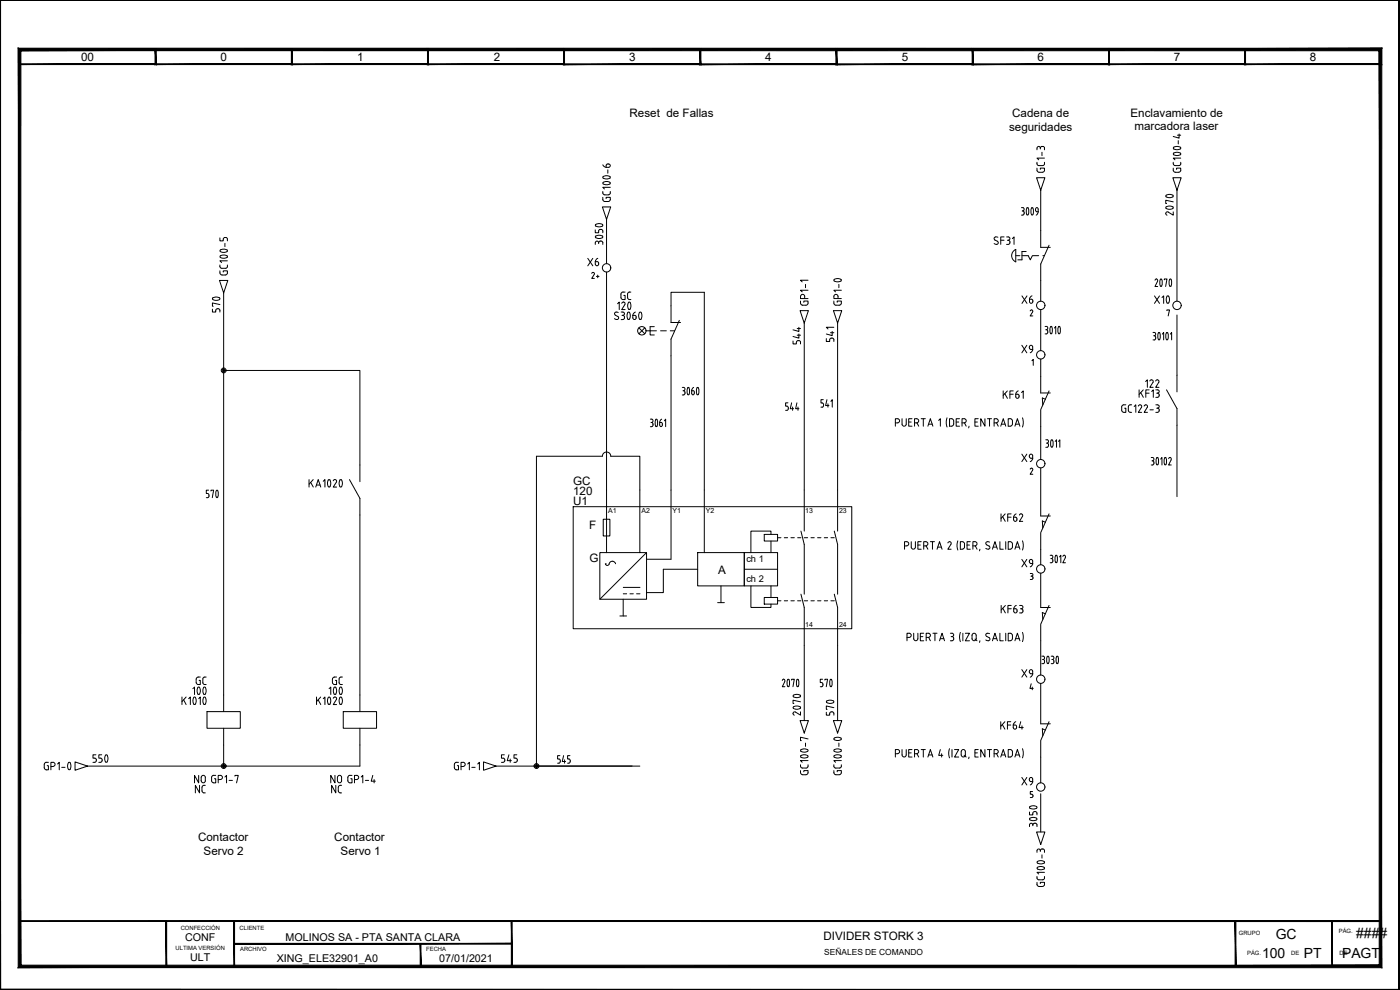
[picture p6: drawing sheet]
<svg xmlns="http://www.w3.org/2000/svg" width="420mm" height="297mm" viewBox="0 0 420 297" stroke-linecap="round" stroke-linejoin="round" font-family="sans-serif">
<g fill="none" stroke="#000" stroke-width=".3">
<path d="M0 .1v296.9h420M180.9 59.8l.2 .5 .4 .2M180.9 57.5l.1 .7 .5 .3 1.4-.1 .3-.9M180.9 59.2v.6M180.9 49.4l.4 .6 .6 .2M181.9 59.6v-.4h1.3v.6M181.9 50.2h.7M181.9 49.7v.5M182.4 51v1M182.6 49.2l-.5 .1-.2 .4M182.7 49.2a.5 .5 0 0 1 .5 .5 .5 .5 0 0 1-.5 .5M183 54.7v.5"/>
<path d="M183 53v.5M183 54.7a1.32 1.32 0 0 0-2.1 .4l.9 .3 1.2-.2M183 53a1.32 1.32 0 0 0-2.1 .3l.9 .4 1.2-.2M183.2 59.8l-.2 .5-.5 .2M183.2 56.2h-2.3l.5 .5M311.1 53.3h2.5l-1.3 3.8zM312.3 57.1v17.1h2.9M352.1 48.7l.1 .7 .5 .3 1.4-.1 .3-.9M352.1 50.4v.7M352.1 51.1l.2 .4 .4 .2M353.1 50.8v-.4h1.3v.7M353.2 57.1v33.3"/>
<path d="M353.4 40.6h1M353.6 42.2v1M353.9 40.2v1.3l-1.8-.6M354.2 45.9a1.29 1.29 0 0 0-2 .4l.8 .4 1.2-.3M354.2 44.2a1.29 1.29 0 0 0-2 .4l.8 .3 1.2-.2M354.2 45.9v.5M354.2 44.2v.5M354.4 47.4h-2.3l.5 .5M354.4 51.1l-.2 .4-.5 .2M66 79.5l.1 .7 .4 .3 1.5-.1 .2-.9M66 71.4v.9h1l.1-.8 .4-.2a.57 .57 0 0 1 .8 .5l-.1 .5M66.1 76.8a1.32 1.32 0 0 1 2.1 .3l-.9 .4-1.2-.3"/>
<path d="M66.1 75a1.32 1.32 0 0 1 2.1 .4l-.9 .3-1.2-.2M66.1 76.8v.4M66.1 75v.5M67.5 73v1M68.2 78.3h-2.2l.5 .5M182 65.8l1.3-3.7h-2.5l1.2 3.7v13.3M298.3 73.1l.8 .2M299.5 71.2a.6 .6 0 0 0-.9-.1 .6 .6 0 0 0 0 .9l1 .7-.1 .4-.4 .2M300.3 72.1h1M301.3 71.1h-1v2.2M302.1 71.1h.5a.5 .5 0 0 1 .5 .5 .5 .5 0 0 1-.5 .5M302.3 72.1h.3"/>
<path d="M302.6 72.1a.64 .64 0 0 1 .5 .6 .64 .64 0 0 1-.5 .6h-.5M303.8 71.6l.5-.5v2.2M304.1 75.4l.8-.6v3.8a2.02 2.02 0 0 1-.8-3.2zM304.8 76.7h1.3M306.7 76.7h1.9l.6 1.3 .6-1.3h1.9M308 75.5h-1.3v2.5h-1.2M313 76.7h.5M314.8 73.6l-2.5 5.6v11.2M0 80.4h.1M66 81.3v.8l.6 .4M67 81.6v-.3h1.2v.8l-.6 .4M67.1 87.9v125.6"/>
<path d="M182 81.6v84.2M191.7 98.4l1.8 1.7M193.5 98.4l-1.8 1.7M193.9 99.3h3.1M196.4 98h-1.3v2.5h1.3M198.2 99.3h1.8M201.1 99.3h1.4M203.9 96.1l-2.5 5.7v66h-7.4M204.2 96.8h-2.8v-9.1h10v78.1M240.1 93.2h2.5l-1.2 3.8zM240.2 90.3l.1 .9 .6 .4M240.2 88.9v.7h2.3"/>
<path d="M240.3 88.9a.62 .62 0 0 1 .6-.6 .62 .62 0 0 1 .6 .6M241.2 90.7v-.4h1.3l-.2 1.1-1.4 .2M241.4 97v62.3M241.5 88.9v.7M241.7 85.3v1M242.5 87.1h-2.3l.5 .5M242.5 84.1h-2.3l.5 .5M250.1 93.2h2.5l-1.2 3.8zM250.3 88.9a.62 .62 0 0 1 .6-.6 .62 .62 0 0 1 .6 .6M250.3 90.3v.9l.6 .4 1.4-.2 .2-1.1h-1.3v.4M250.3 88.9v.7h2.2M250.4 83.8a1.29 1.29 0 0 1 2.1 .4 1.63 1.63 0 0 1-2.2-.1z"/>
<path d="M251.4 97v62.3M251.5 88.9v.7M251.8 85.3v1M252.5 87.1h-2.2l.4 .5M309.9 93.6l-.7 1.2h.8M312.3 92.9v12.3M346 99.7h.4M346.4 99.7l.4 .5-.4 .5 .4 .3v.7l-.4 .3M347.7 99.9v-.1a1.44 1.44 0 0 1 .3 2.2 1.48 1.48 0 0 1-.3-2.1zM350 99.9l.1-.1a1.4 1.4 0 0 1 .2 2.2 1.48 1.48 0 0 1-.3-2.1zM353.2 94.5v23.1M67.1 111.2h40.9v33.3"/>
<path d="M247.1 119.9h-.7v1a.66 .66 0 0 1 .7 .5 .66 .66 0 0 1-.3 .8h-.4M248.2 119.9l-.4 1.8h1M309.7 108.2l.4-.4v1.8M312.3 107.7v10.2h2.9M313.7 119.8l-.9-.4 .1 2.1M314.8 117.3l-2.5 5.6v15M346 102h.4M346.2 100.7h.2M348.8 100.3l.4-.6v2.3M350.1 117l3.1 5.6v26.4M351.2 100.3l.4-.6v2.3M180.8 136.9h-19.8v93"/>
<path d="M180.8 136.9a1.26 1.26 0 0 1 1.2-1.3 1.26 1.26 0 0 1 1.3 1.3M183.3 136.9h8.7v28.9h-12v14h14v-14h-2M195.2 125.8l.7 .2v.5l-.3 .3 .3 .2 .1 .5M195.4 126.8h.2M196 127.5l-.2 .4-.6 .1M196.8 127.9h.4M196.8 127.9a1.48 1.48 0 0 1 .3-2.1l.3 .9-.2 1.2M198 127.5l.4 .5 .4-.5M198.4 126.8h-.4v.7M198.4 126.8l.3 .1 .1 .6M198.6 125.8l-.4 .3-.2 .7M199.4 126.3l.4-.5v2.2"/>
<path d="M248.5 121.2v1M249.4 120.4l.4-.5v2.3M268.7 126.9h.7a.62 .62 0 0 0 .6-.6 .62 .62 0 0 0-.7-.7h-.6v2.3M270.7 125.6v1.7a.62 .62 0 0 0 .6 .6 .62 .62 0 0 0 .7-.6v-1.7M272.7 126.6h.8M273.7 125.6h-1v2.3h1M274.5 126.9h.6M275.1 125.6h-.6v2.3M275.1 125.6a.62 .62 0 0 1 .6 .7 .62 .62 0 0 1-.6 .6M275.2 126.9l.5 1M276.5 125.6h1.2M277.1 125.6v2.3"/>
<path d="M278.5 127.9l.7-2.3 .8 2.3M278.7 127.3h1M281.7 126.1l.5-.5v2.3M284.2 125.4l-.2 1.3 .2 1.4M285.5 125.6h-.5v2.3h.5M285.5 125.6l.5 .2 .2 .5v1.2l-.7 .4M287 126.6h.7M288 125.6h-1v2.3h1M288.7 126.9h.7a.62 .62 0 0 0 .6-.6 .62 .62 0 0 0-.7-.7h-.6v2.3M289.5 126.9l.5 1M290.8 127.9l-.1 .5M292.6 126.6h.7"/>
<path d="M293.6 125.6h-1v2.3h1M295.6 125.6v2.3l-1.3-2.3v2.3M296.3 125.6h1.3M297 125.6v2.3M298.3 126.9h.7a.62 .62 0 0 0 .6-.6 .62 .62 0 0 0-.6-.7h-.7v2.3M299.1 126.9l.5 1M300.3 127.9l.8-2.3 .7 2.3M300.6 127.3h1M303.1 125.6h-.5v2.3h.5M303.2 125.6l.4 .2 .2 .5v1.2l-.6 .4M304.6 127.9l.7-2.3 .8 2.3M304.8 127.3h1.1"/>
<path d="M306.9 125.4l.2 1.3-.2 1.4M313.9 132l.7 .2v.5l-.3 .2M313.9 134.2h.4M314.1 133h.2M314.3 133l.3 .2 .1 .5-.4 .5M315.6 132a1.42 1.42 0 0 1 .2 2.1 1.44 1.44 0 0 1-.2-2.1zM316.7 132.4l.4-.4v2.2M317.7 132.4l.4-.4v2.2M345.5 137.3h.4M345.5 139.5h.4M345.7 138.3h.2M345.9 137.3l.4 .4-.4 .5"/>
<path d="M345.9 138.2l.4 .5v.5l-.4 .3M347.1 137.4l.1-.1a1.42 1.42 0 0 1 .2 2.2l-.3-.1M347.1 137.4l-.2 .8 .2 1.2M348.3 137.8l.4-.5v2.2M349.6 137.3a1.46 1.46 0 0 1 .2 2.2 1.44 1.44 0 0 1-.2-2.2zM350.7 137.6a.43 .43 0 0 1 .7-.3 .43 .43 0 0 1 .1 .7M351.5 138l-.8 1.5h.8M0 147h.1M92.8 143.9v2.2M93.2 144.7l.8 1.4M94 143.9l-1.2 1.4M94.8 146.1l.7-2.2 .8 2.2"/>
<path d="M95 145.5h1.1M97 144.4l.5-.5v2.2M98.5 144h.5M98.5 144a1.32 1.32 0 0 0 .4 2.1l.4-.9-.3-1.2M100 144.3a.52 .52 0 0 1 .7-.4 .52 .52 0 0 1 .3 .8M100.9 144.7l-.9 1.4h1M102 144h.5M102 144a1.32 1.32 0 0 0 .4 2.1l.4-.9-.3-1.2M104.9 143.9l3.1 5.6v64M172 152h83.6v36.6h-83.6zM181 155.8h2v5h-2zM240.4 159.3l1 4.1v14.9"/>
<path d="M250.4 159.3l1 4.1v14.9M309.9 141.1l-.7 1.2h.8M312.3 140.4v14.4h2.9M313.7 156.7l-.9-.4 .1 2.1M314.8 154.2l-2.5 5.6v9.7M181.7 169.2h.1M184.7 169.1a1.03 1.03 0 0 0-1.1-.7 1.03 1.03 0 0 0-.9 1 .58 .58 0 0 1-.6 .2 .58 .58 0 0 1-.4-.4M187 179.8v5M187 176.2h5.1M187 178.2h1.1M189.1 178.2h1M191.1 178.2h1"/>
<path d="M194 165.8l-14 14M209.4 165.8h14v10h-14zM209.4 170.8h-10.3v7h-5.1M216.4 175.8v5M223.4 165.8h10v10h-10zM223.4 170.8h10M225.4 175.8v6.5h6v-1M229.4 160.3h4v2h-4zM229.4 179.3h4v2h-4zM231.4 160.3v-1h-6v6.5M231.4 162.3v3.5M231.4 175.8v3.5"/>
<path d="M233.4 161.3h1M235.4 161.3h1M237.4 161.3h1M239.4 161.3h1M240.4 178.3l1 4v33.9M241.4 161.3h1M243.4 161.3h1M245.4 161.3h1M247.4 161.3h1M249.4 161.3h1M250.4 178.3l1 4v33.9M271.5 163.8h.6a.62 .62 0 0 0 .6-.7 .62 .62 0 0 0-.6-.6h-.6v2.3"/>
<path d="M273.5 162.5v1.6a.62 .62 0 0 0 .6 .7 .62 .62 0 0 0 .6-.7v-1.6M275.5 163.5h.7M276.5 162.5h-1v2.3h1M277.2 163.8h.6a.62 .62 0 0 0 .7-.7 .62 .62 0 0 0-.7-.6h-.6v2.3M278 163.8l.5 1M279.2 162.5h1.3M279.8 162.5v2.3M281.2 164.8l.8-2.3 .7 2.3M281.4 164.2h1.1M284.5 162.9a.5 .5 0 0 1 .7-.3 .5 .5 0 0 1 .2 .7M285.4 163.3l-.9 1.5h1M287.5 162.3l-.3 1.4 .3 1.3"/>
<path d="M288.2 162.5l.9 .1 .3 .3v1.4l-.3 .4-.9 .1zM290.2 163.5h.8M291.2 162.5h-1v2.3h1M292 163.8h.6a.62 .62 0 0 0 .6-.7 .62 .62 0 0 0-.6-.6h-.6v2.3M292.7 163.8l.5 1M294.1 164.8l-.1 .5M297 162.6a.59 .59 0 0 0-.9 0 .59 .59 0 0 0 0 .9l.7 .3a.56 .56 0 0 1 .1 .9 .56 .56 0 0 1-.8 0l-.2-.2M297.8 164.8l.8-2.3 .7 2.3M298 164.2h1.1M300.1 162.5v2.3h1M301.8 162.5v2.3M303.1 162.5h-.5v2.3h.5"/>
<path d="M303.2 162.5l.4 .2 .2 .5v1.1l-.6 .5M304.6 164.8l.7-2.3 .8 2.3M304.8 164.2h1.1M306.9 162.3l.2 1.4-.2 1.3M310 173.3l-.2 .5-.6 .1M312.3 172v10.3h2.9M315.2 166.6h.4M315.2 168.9h.4M315.4 167.6h.2M315.6 166.6l.4 .5-.4 .5M315.6 167.6l.4 .5-.1 .5-.3 .2M316.9 166.6a1.46 1.46 0 0 1 .2 2.2 1.44 1.44 0 0 1-.2-2.2z"/>
<path d="M318 167.1l.4-.5v2.3M319 167a.43 .43 0 0 1 .6-.3 .43 .43 0 0 1 .1 .6M319.7 167.4l-.7 1.5h.8M186 184.8h2M215.4 180.8h2M233.4 180.3h1M235.4 180.3h1M237.4 180.3h1M239.4 180.3h1M241.4 180.3h1M243.4 180.3h1M245.4 180.3h1"/>
<path d="M247.4 180.3h1M249.4 180.3h1M272.2 191.2h.6M272.8 190h-.6v2.3M272.8 190a.62 .62 0 0 1 .7 .6 .62 .62 0 0 1-.7 .6M274.2 190v1.6a.62 .62 0 0 0 .6 .6 .62 .62 0 0 0 .7-.6v-1.6M276.2 191h.8M277.2 190h-1v2.3h1M278 191.2h.6a.62 .62 0 0 0 .6-.6 .62 .62 0 0 0-.6-.6h-.6v2.3M278.7 191.2l.5 1.1M280 190h1.2M280.6 190v2.3"/>
<path d="M282 192.3l.7-2.3 .8 2.3M282.2 191.6h1.1M285.2 190h.5a.5 .5 0 0 1 .5 .5 .5 .5 0 0 1-.5 .5M285.2 192.3h.5M285.5 191h.2M285.7 191a.64 .64 0 0 1 .5 .6 .64 .64 0 0 1-.5 .6M288.2 189.8l-.2 1.3 .2 1.4M289 190v2.3M289.7 190h1.3l-1.3 2.3h1.3M291.9 190.2l.4-.2 .5 .2 .2 1.4a.62 .62 0 0 1-.7 .6 .62 .62 0 0 1-.6-.6zM292.6 191.8l.6 .5M294.1 192.3l-.1 .5"/>
<path d="M295.9 192l.7 .3M297 190.1a.59 .59 0 0 0-.9 0 .59 .59 0 0 0 0 .8l1 .7-.1 .5-.4 .1M297.8 192.3l.8-2.3 .7 2.3M298 191.6h1.1M300.1 190v2.3h1M301.8 190v2.3M303.1 190h-.5v2.3h.5M303.2 190l.4 .2 .2 .5v1.1l-.6 .4M304.6 192.3l.7-2.3 .8 2.3M304.8 191.6h1.1M306.9 189.8l.2 1.3-.2 1.4M313.7 184.2l-.9-.4 .1 2.1"/>
<path d="M314.8 181.7l-2.5 5.6v15.3M62.1 213.5h10v5h-10zM67.1 218.5v11.4M103 213.5h10v5h-10zM108 218.5v11.4h-81.7l-3.8 1.2v-2.5l3.8 1.3M250.1 216.2h2.5l-1.2 3.7zM309.8 206.1v.9M312.3 205v12.2h2.9M313.7 219.1l-.9-.4 .1 2.1M314.8 216.5l-2.5 5.7v12.7M0 229.9h.1M13.9 228.7h.6"/>
<path d="M13.9 228.7l-.6 .4v1.5l.4 .3 .8 .1v-1.3h-.3M15.9 228.7h-.6v2.3M15.9 228.7a.62 .62 0 0 1 .6 .6 .62 .62 0 0 1-.6 .7h-.6M17.3 229.2l.5-.5v2.3M18.5 230.2h1M20.5 228.8l.2-.1a1.31 1.31 0 0 1 .2 2.2 1.27 1.27 0 0 1-.4-2.1zM136.4 229.3v1.1M137 228.7h.6M137 228.7l-.4 .2-.2 .4M137.2 229.7h.4v1.3l-.8-.1-.4-.5M138.4 230h.6M139 228.7h-.6v2.3"/>
<path d="M139 228.7a.62 .62 0 0 1 .6 .6 .62 .62 0 0 1-.6 .7M140.4 229.2l.5-.5v2.3M141.6 230.2h1M143.4 229.2l.5-.5v2.3M148.9 229.9l-3.8-1.3v2.5l3.8-1.2h40.8M160.2 229.9h31.8M168 226.7h-.7v1l.7 .1 .1 .7-.1 .4-.7 .1M169.1 226.7l-.4 1.8h1M169.4 228v1M171 226.7h-.7v1a.65 .65 0 0 1 .8 .5 .65 .65 0 0 1-.4 .8h-.4M240.2 231.2l.1 .9 .6 .3M240.2 229.5l.3 .9h1.4l.5-.2 .1-.7"/>
<path d="M241.2 231.6v-.4h1.3l-.2 1.1-1.4 .2M241.7 223v1M242.4 226.7a1.29 1.29 0 0 0-2.1 .4l.9 .3 1.2-.2M242.4 224.9a1.29 1.29 0 0 0-2.1 .4l.9 .4 1.2-.3M242.4 226.7v.5M242.4 224.9v.5M242.5 228.2h-2.3l.5 .5M242.5 221.7l-2.3-.5v1h.3M250.3 231.2v.9l.6 .4 1.4-.2 .2-1.1h-1.3v.4M250.3 229.5l.2 .9h1.4l.5-.2 .1-.7M250.4 226.7a1.29 1.29 0 0 1 2.1 .4 1.63 1.63 0 0 1-2.2-.2zM250.4 224.9a1.29 1.29 0 0 1 2.1 .4 1.63 1.63 0 0 1-2.2-.1z"/>
<path d="M250.4 221.5a1.29 1.29 0 0 1 2.1 .3 1.63 1.63 0 0 1-2.2-.1zM251.8 223v1M252.5 228.2h-2.2l.4 .5M269.3 224.9h-.6v2.2M269.4 224.9a.62 .62 0 0 1 .6 .6 .62 .62 0 0 1-.6 .6l-.7 .1M270.7 224.9v1.6a.62 .62 0 0 0 .6 .6 .62 .62 0 0 0 .7-.6v-1.6M272.7 225.9h.8M273.7 224.9h-1v2.2h1M274.5 226.2h.6M275.1 224.9h-.6v2.2M275.1 224.9a.62 .62 0 0 1 .6 .6 .62 .62 0 0 1-.6 .6M275.2 226.2l.5 .9"/>
<path d="M276.5 224.9h1.2M277.1 224.9v2.2M278.5 227.1l.7-2.2 .8 2.2M278.7 226.5h1M282.2 224.9l-.5 1.7h1.3M282.6 226.2v.9M285 224.6l-.3 1.4 .3 1.4M285.7 224.9v2.2M286.5 224.9h1.2l-1.2 2.2h1.2M289.3 226.6l.7 .5M289.7 225.5v1M289.7 225.5a.62 .62 0 0 0-.6-.6 .62 .62 0 0 0-.6 .6v1a.64 .64 0 0 0 .6 .6 .64 .64 0 0 0 .6-.6"/>
<path d="M290.8 227.1l-.1 .5M292.6 225.9h.7M293.6 224.9h-1v2.2h1M295.6 224.9v2.2l-1.3-2.2v2.2M296.3 224.9h1.3M297 224.9v2.2M299 224.9h-.7v2.2M299 224.9a.62 .62 0 0 1 .6 .6 .62 .62 0 0 1-.6 .6l-.7 .1M299.1 226.2l.5 .9M300.3 227.1l.8-2.2 .7 2.2M300.6 226.5h1M303.1 224.9h-.5v2.2h.5"/>
<path d="M303.2 224.9l.4 .2 .2 .5M303.8 225.6v1.1l-.6 .4M304.6 227.1l.7-2.2 .8 2.2M304.8 226.5h1.1M306.9 224.6l.2 1.4-.2 1.4M311.3 258.5a1.32 1.32 0 0 1 2.1 .4 1.62 1.62 0 0 1-2.2-.2zM312.2 255.2v.3M312.2 255.2a.5 .5 0 0 0-.5-.5 .5 .5 0 0 0-.5 .5v.5M312.7 256.5v1M313 254.7l-.5 .1-.3 .4M313 254.7l.4 .3 .1 .7M5.8 276.4h44.1v13.6h-44.1z"/>
<path d="M311.2 264.7l.1 .9 .3 .3 1.3 .1 .5-.4 .1-.9h-1.3v.4M311.2 263l.3 .9 1.4 .1 .5-.3 .1-.7M311.3 260.2a1.32 1.32 0 0 1 2.1 .4 1.62 1.62 0 0 1-2.2-.1zM313.5 261.7h-2.3l.5 .5"/>
<circle cx="192.6" cy="99.2" r="1.26"/>
<circle cx="67.1" cy="111.1" r=".73"/>
<circle cx="67.1" cy="111.1" r=".46"/>
<circle cx="67.1" cy="111.1" r=".22"/>
<circle cx="312.3" cy="106.5" r="1.26"/>
<circle cx="312.3" cy="139.1" r="1.26"/>
<circle cx="312.3" cy="170.7" r="1.26"/>
<circle cx="312.3" cy="203.8" r="1.26"/>
<circle cx="67.1" cy="229.8" r=".73"/>
<circle cx="67.1" cy="229.8" r=".46"/>
<circle cx="67.1" cy="229.8" r=".22"/>
<circle cx="161" cy="229.8" r=".73"/>
<circle cx="161" cy="229.8" r=".46"/>
<circle cx="161" cy="229.8" r=".22"/>
<circle cx="312.3" cy="236.1" r="1.26"/>
</g>
<g fill="#000" stroke="#000" stroke-width=".3">
<path d="M0 .1h419.9zM0 .1h419.9z"/>
<path d="M5.7 19.4h41.1l-.2-.3zM5.9 19.1h40.7l-40.9 .3zM5.7 14.7v4.7l.2-.3zM5.7 14.7l.2 .3v4.1zM5.7 14.7l.2 .3 40.9-.3zM5.9 15l40.9-.3-.2 .3zM46.8 14.7l-.2 .3 .2 4.4zM46.6 15l.2 4.4-.2-.3z"/>
<path d="M46.6 19.4h41.1l-.2-.3zM46.6 19.4l.2-.3h40.7zM46.6 14.7v4.7l.2-.3zM46.6 14.7l.2 .3v4.1zM46.6 14.7l.2 .3 40.9-.3zM46.8 15l40.9-.3-.2 .3zM87.7 14.7l-.2 .3 .2 4.4zM87.5 15l.2 4.4-.2-.3z"/>
<path d="M87.5 19.4h41.1l-.2-.3zM87.7 19.1h40.7l-40.9 .3zM87.5 14.7v4.7l.2-.3zM87.5 14.7l.2 .3v4.1zM87.5 14.7l.2 .3 40.9-.3zM87.7 15l40.9-.3-.2 .3zM128.6 14.7l-.2 .3 .2 4.4zM128.4 15l.2 4.4-.2-.3z"/>
<path d="M128.3 19.4h41.1l-.2-.3zM128.5 19.1h40.7l-40.9 .3zM128.3 14.7v4.7l.2-.3zM128.3 14.7l.2 .3v4.1zM128.3 14.7l.2 .3 40.9-.3zM128.5 15l40.9-.3-.2 .3zM169.4 14.7l-.2 .3 .2 4.4zM169.2 15l.2 4.4-.2-.3z"/>
<path d="M169.2 19.4h41.1l-.2-.2zM169.2 19.4l.2-.2h40.7zM169.2 14.7v4.7l.2-.2zM169.2 14.7l.2 .3v4.2zM169.2 14.7l.2 .3 40.9-.3zM169.4 15l40.9-.3-.2 .3zM210.3 14.7l-.2 .3 .2 4.4zM210.1 15l.2 4.4-.2-.2z"/>
<path d="M210 19.4h41.2l-.3-.2zM210.3 19.2h40.6l-40.9 .2zM210 14.7v4.7l.3-.2zM210 14.7l.3 .3v4.2zM210 14.7l.3 .3 40.9-.3zM210.3 15l40.9-.3-.3 .3zM251.2 14.7l-.3 .3 .3 4.4zM250.9 15l.3 4.4-.3-.2z"/>
<path d="M250.9 19.4h41.2l-.3-.2zM250.9 19.4l.3-.2h40.6zM250.9 14.7v4.7l.3-.2zM250.9 14.7l.3 .3v4.2zM250.9 14.7l.3 .3 40.9-.3zM251.2 15l40.9-.3-.3 .3zM292.1 14.7l-.3 .3 .3 4.4zM291.8 15l.3 4.4-.3-.2z"/>
<path d="M291.8 19.4h41.1l-.2-.2zM291.8 19.4l.2-.2h40.7zM291.8 14.7v4.7l.2-.2zM291.8 14.7l.2 .3v4.2zM291.8 14.7l.2 .3 40.9-.3zM292 15l40.9-.3-.2 .3zM332.9 14.7l-.2 .3 .2 4.4zM332.7 15l.2 4.4-.2-.2z"/>
<path d="M332.7 19.4h41.1l-.2-.3zM332.9 19.1h40.7l-40.9 .3zM332.7 14.7v4.7l.2-.3zM332.7 14.7l.2 .3v4.1zM332.7 14.7l.2 .3 40.9-.3zM332.9 15l40.9-.3-.2 .3zM373.8 14.7l-.2 .3 .2 4.4zM373.6 15l.2 4.4-.2-.3z"/>
<path d="M373.5 19.4h41.1l-.2-.3zM373.5 19.4l.2-.3h40.7zM373.5 14.7v4.7l.2-.3zM373.5 14.7l.2 .3v4.1zM373.5 14.7l.2 .3 40.9-.3zM373.7 15l40.9-.3-.2 .3zM414.6 14.7l-.2 .3 .2 4.4zM414.4 15l.2 4.4-.2-.3z"/>
<path d="M419.9 .1v296.7zM419.9 .1l.1 296.8zM419.9 .1l.1 296.8z"/>
<path d="M5.8 276.3v.2l408.5-.2zM5.8 276.5l408.5-.2v.2z"/>
<path d="M0 .1v296.9l.2-.2zM0 .1h.2v296.7z"/>
<path d="M5.5 290.3l408.4-.7h-407.7zM5.5 290.3l408.4-.7 .8 .8zM413.9 15.2v274.4l.8 .8zM413.9 15.2l.8-.7v275.9zM6.3 15.2h407.6l.8-.7zM5.5 14.5h409.2l-408.4 .7zM5.5 14.5l.7 275.1 .1-274.4zM5.5 14.5l.7 275.1-.7 .7z"/>
<path d="M49.8 276.4v13.6h.2zM49.8 276.4h.2v13.6z"/>
<path d="M70.2 276.4v13.6h.2zM70.2 276.4h.2v13.6z"/>
<path d="M70.3 283v.3l83.3-.3zM70.3 283.3l83.3-.3v.3z"/>
<path d="M126.1 283.2v6.8h.2zM126.1 283.2h.2v6.8z"/>
<path d="M153.5 276.4v13.7h.2zM153.5 276.4h.2v13.7z"/>
<path d="M370.7 276.4v13.6h.2zM370.7 276.4h.2v13.6z"/>
<path d="M399.7 276.4v13.6h.2zM399.7 276.4h.2v13.6z"/>
<path d="M.2 296.8l419.8 .1zM.2 296.8l419.8 .1-420 .1zM0 297l420-.1zM0 297h420z"/>
</g>
<g font-size="7.9">
<text x="353.8" y="67.4" transform="rotate(-90 353.8 67.4)">2070</text>
<text x="182.7" y="75.8" transform="rotate(-90 182.7 75.8)">3050</text>
<text x="67.7" y="94.9" transform="rotate(-90 67.7 94.9)">570</text>
<text x="183.8" y="95.2">120</text>
<text x="345.4" y="93.1">X10</text>
<text x="54.7" y="210.6">100</text>
<text x="95.6" y="210.6">100</text>
<text x="252.2" y="215.9" transform="rotate(-90 252.2 215.9)">570</text>
<text x="242" y="217.3" transform="rotate(-90 242 217.3)">2070</text>
<text x="26.8" y="231.1">550</text>
<text x="313.3" y="250.8" transform="rotate(-90 313.3 250.8)">3050</text>
</g>
<g font-size="7.1">
<text x="303.7" y="66.3">3009</text>
<text x="344" y="87.8">2070</text>
<text x="201.8" y="120.3">3060</text>
</g>
<g font-size="6.6">
<text x="310.8" y="102">3010</text>
<text x="60.7" y="151">570</text>
<text x="309.7" y="200.7">3030</text>
<text x="232.1" y="207.8">2070</text>
<text x="244.8" y="207.8">570</text>
</g>
<g font-size="5.7">
<text x="175.3" y="81.1">X6</text>
<text x="305.5" y="92.4">X6</text>
<text x="241.3" y="104.4" transform="rotate(-90 241.3 104.4)">544</text>
<text x="251.2" y="103.7" transform="rotate(-90 251.2 103.7)">541</text>
<text x="305.5" y="107.2">X9</text>
<text x="342.5" y="117.5">122</text>
<text x="299.2" y="157.7">KF62</text>
<text x="305.5" y="171.4">X9</text>
<text x="299.2" y="185.2">KF63</text>
<text x="57.5" y="206.7">GC</text>
<text x="98.4" y="206.7">GC</text>
<text x="305.5" y="204.6">X9</text>
<text x="299.2" y="220.1">KF64</text>
<text x="149.2" y="230">545</text>
<text x="57.5" y="239.2">NC</text>
<text x="98.4" y="239.2">NC</text>
</g>
<g font-size="5.3">
<text x="314.3" y="52.9" transform="rotate(-90 314.3 52.9)">GC1-3</text>
<text x="185.2" y="91">GC</text>
<text x="234.6" y="124.2">544</text>
<text x="299.9" y="120.6">KF61</text>
<text x="335.5" y="124.9">GC122-3</text>
<text x="340.8" y="120.3">KF13</text>
<text x="305.5" y="139.7">X9</text>
<text x="57.1" y="236">NO</text>
<text x="62.4" y="236">GP1-7</text>
<text x="98.1" y="236">NO</text>
<text x="103" y="236">GP1-4</text>
<text x="305.5" y="236.7">X9</text>
</g>
<text font-size="4.9" x="176.4" y="84.7">2+</text>
<g font-size="4.2">
<text x="382.9" y="281.6">GC</text>
<text x="407" y="281.3">####</text>
<text x="378.8" y="287.5">100</text>
<text x="391.3" y="287.5">PT</text>
<text x="402.8" y="287.5">PAGT</text>
</g>
<g font-size="3.5">
<text x="24.3" y="18.4">00</text>
<text x="66.2" y="18.4">0</text>
<text x="107.2" y="18.4">1</text>
<text x="148.2" y="18.4">2</text>
<text x="188.8" y="18.4">3</text>
<text x="229.7" y="18.4">4</text>
<text x="270.6" y="18.4">5</text>
<text x="311.4" y="18.4">6</text>
<text x="352.3" y="18.4">7</text>
<text x="393.1" y="18.4">8</text>
<text x="188.9" y="35">Reset de Fallas</text>
<text x="303.8" y="35">Cadena de</text>
<text x="339.3" y="35">Enclavamiento de</text>
<text x="302.8" y="39.2">seguridades</text>
<text x="340.5" y="39.1">marcadora laser</text>
<text x="172" y="145.5">GC</text>
<text x="172" y="148.5">120</text>
<text x="172" y="151.5">U1</text>
<text x="176.8" y="158.7">F</text>
<text x="176.9" y="168.5">G</text>
<text x="215.6" y="172.1">A</text>
<text x="59.4" y="252.4">Contactor</text>
<text x="61.1" y="256.6">Servo 2</text>
<text x="100.3" y="252.4">Contactor</text>
<text x="102.2" y="256.6">Servo 1</text>
<text x="247.1" y="282.1">DIVIDER STORK 3</text>
</g>
<g font-size="3.2">
<text x="55.5" y="282.3">CONF</text>
<text x="85.7" y="282.3">MOLINOS SA - PTA SANTA CLARA</text>
<text x="57" y="288.3">ULT</text>
<text x="83" y="288.6">XING_ELE32901_A0</text>
<text x="131.8" y="288.6">07/01/2021</text>
</g>
<g font-size="2.8">
<text x="224" y="168.6">ch 1</text>
<text x="224" y="174.6">ch 2</text>
</g>
<text font-size="2.5" x="247.4" y="286.6">SEÑALES DE COMANDO</text>
<g font-size="2.1">
<text x="182.5" y="154">A1</text>
<text x="192.5" y="154">A2</text>
<text x="201.9" y="154">Y1</text>
<text x="211.9" y="154">Y2</text>
<text x="241.6" y="154">13</text>
<text x="251.8" y="154">23</text>
<text x="241.6" y="188.1">14</text>
<text x="251.8" y="188.1">24</text>
</g>
<g font-size="1.8">
<text x="54.2" y="279">CONFECCIÓN</text>
<text x="71.9" y="279">CLIENTE</text>
<text x="371.8" y="280.6">GRUPO</text>
<text x="401.8" y="279.8">PÁG.</text>
<text x="52.7" y="285">ULTIMA VERSIÓN</text>
<text x="72.1" y="285.3">ARCHIVO</text>
<text x="127.9" y="285.3">FECHA</text>
<text x="374.3" y="286.6">PÁG.</text>
<text x="387.5" y="286.6">DE</text>
<text x="402" y="286.6">DE</text>
</g>
</svg>
